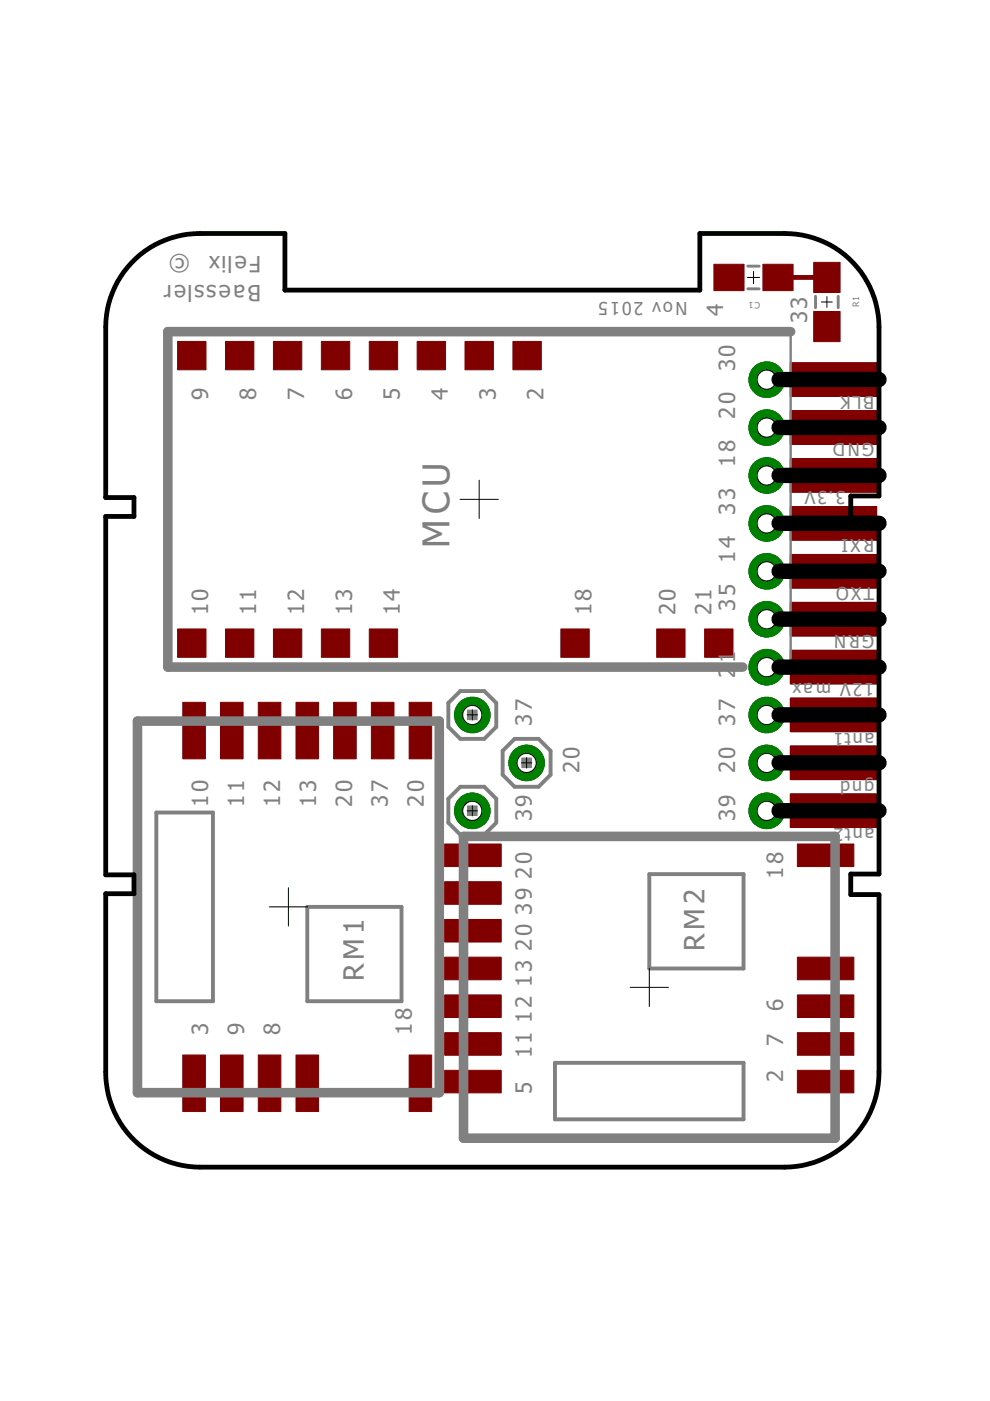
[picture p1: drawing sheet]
<svg xmlns="http://www.w3.org/2000/svg" width="210mm" height="297mm" viewBox="0 0 210 297" stroke-linecap="round" stroke-linejoin="round" font-family="sans-serif">
<g fill="none" stroke="#000" stroke-width=".21">
<path d="M176.7 79.5v2M175.7 90.6h2M175.7 80.5h2M176.7 89.6v2.1M176.7 99.8v2M175.7 111h2M175.7 100.8h2M176.7 109.9v2.1M175.7 131.3h2M175.7 121.1h2M176.7 120.1v2M176.7 130.3v2"/>
<path d="M175.7 151.6h2M175.7 141.4h2M176.7 140.4v2.1M176.7 150.6v2M175.7 171.9h2M175.7 161.7h2M176.7 160.7v2.1M176.7 170.9v2"/>
</g>
<g fill="#000080" stroke="#000080" stroke-width=".21">
<path d="M167.6 168.3h18.3v7.2h-18.3z"/>
<path d="M167.6 158.2h18.3v7.1h-18.3z"/>
<path d="M167.6 148h18.3v7.1h-18.3z"/>
<path d="M167.6 137.9h18.3v7.1h-18.3z"/>
<path d="M167.6 127.7h18.3v7.1h-18.3z"/>
<path d="M167.6 117.6h18.3v7.1h-18.3z"/>
<path d="M167.6 107.4h18.3v7.1h-18.3z"/>
<path d="M167.6 97.2h18.3v7.2h-18.3z"/>
<path d="M167.6 87.1h18.3v7.1h-18.3z"/>
<path d="M167.6 76.9h18.3v7.1h-18.3z"/>
</g>
<circle cx="100.1" cy="171.9" r="3.8" fill="#008000" stroke="#008000" stroke-width=".21"/>
<circle cx="100.1" cy="171.9" r="2.03" fill="#fff" stroke="#000" stroke-width=".21"/>
<circle cx="111.7" cy="161.8" r="3.8" fill="#008000" stroke="#008000" stroke-width=".21"/>
<circle cx="111.7" cy="161.8" r="2.03" fill="#fff" stroke="#000" stroke-width=".21"/>
<circle cx="162.6" cy="80.5" r="3.8" fill="#008000" stroke="#008000" stroke-width=".21"/>
<circle cx="162.6" cy="80.5" r="2.03" fill="#fff" stroke="#000" stroke-width=".21"/>
<circle cx="162.6" cy="90.7" r="3.8" fill="#008000" stroke="#008000" stroke-width=".21"/>
<circle cx="162.6" cy="90.7" r="2.03" fill="#fff" stroke="#000" stroke-width=".21"/>
<circle cx="162.6" cy="100.8" r="3.8" fill="#008000" stroke="#008000" stroke-width=".21"/>
<circle cx="162.6" cy="100.8" r="2.03" fill="#fff" stroke="#000" stroke-width=".21"/>
<circle cx="162.6" cy="111" r="3.8" fill="#008000" stroke="#008000" stroke-width=".21"/>
<circle cx="162.6" cy="111" r="2.03" fill="#fff" stroke="#000" stroke-width=".21"/>
<circle cx="162.6" cy="121.1" r="3.8" fill="#008000" stroke="#008000" stroke-width=".21"/>
<circle cx="162.6" cy="121.1" r="2.03" fill="#fff" stroke="#000" stroke-width=".21"/>
<circle cx="162.6" cy="131.3" r="3.8" fill="#008000" stroke="#008000" stroke-width=".21"/>
<circle cx="162.6" cy="131.3" r="2.03" fill="#fff" stroke="#000" stroke-width=".21"/>
<circle cx="162.6" cy="141.5" r="3.8" fill="#008000" stroke="#008000" stroke-width=".21"/>
<circle cx="162.6" cy="141.5" r="2.03" fill="#fff" stroke="#000" stroke-width=".21"/>
<circle cx="162.6" cy="151.6" r="3.8" fill="#008000" stroke="#008000" stroke-width=".21"/>
<circle cx="162.6" cy="151.6" r="2.03" fill="#fff" stroke="#000" stroke-width=".21"/>
<circle cx="162.6" cy="161.8" r="3.8" fill="#008000" stroke="#008000" stroke-width=".21"/>
<circle cx="162.6" cy="161.8" r="2.03" fill="#fff" stroke="#000" stroke-width=".21"/>
<circle cx="162.6" cy="171.9" r="3.8" fill="#008000" stroke="#008000" stroke-width=".21"/>
<circle cx="162.6" cy="171.9" r="2.03" fill="#fff" stroke="#000" stroke-width=".21"/>
<circle cx="100.1" cy="151.6" r="3.8" fill="#008000" stroke="#008000" stroke-width=".21"/>
<circle cx="100.1" cy="151.6" r="2.03" fill="#fff" stroke="#000" stroke-width=".21"/>
<g fill="#800000" stroke="#800000" stroke-width=".21">
<path d="M151.4 56h6.4v5.6h-6.4z"/>
<path d="M161.8 56h6.3v5.6h-6.3z"/>
<path d="M108.8 72.4h6v6h-6z"/>
<path d="M98.6 72.4h6v6h-6z"/>
<path d="M88.5 72.4h6v6h-6z"/>
<path d="M78.3 72.4h6v6h-6z"/>
<path d="M68.1 72.4h6v6h-6z"/>
<path d="M58 72.4h6v6h-6z"/>
<path d="M47.8 72.4h6v6h-6z"/>
<path d="M37.7 72.4h6v6h-6z"/>
<path d="M37.7 133.3h6v6.1h-6z"/>
<path d="M47.8 133.3h6v6.1h-6z"/>
<path d="M58 133.3h6v6.1h-6z"/>
<path d="M68.1 133.3h6v6.1h-6z"/>
<path d="M78.3 133.3h6v6.1h-6z"/>
<path d="M118.9 133.3h6v6.1h-6z"/>
<path d="M139.2 133.3h6v6.1h-6z"/>
<path d="M149.4 133.3h6v6.1h-6z"/>
<path d="M172.5 55.6h5.6v6.4h-5.6z"/>
<path d="M172.5 66h5.6v6.4h-5.6z"/>
<path d="M54.8 223.7h4.7v12h-4.7z"/>
<path d="M46.8 223.7h4.7v12h-4.7z"/>
<path d="M38.8 223.7h4.7v12h-4.7z"/>
<path d="M62.8 223.7h4.7v12h-4.7z"/>
<path d="M86.7 223.7h4.8v12h-4.8z"/>
<path d="M86.7 148.9h4.8v12h-4.8z"/>
<path d="M78.7 148.9h4.8v12h-4.8z"/>
<path d="M70.7 148.9h4.8v12h-4.8z"/>
<path d="M62.8 148.9h4.7v12h-4.7z"/>
<path d="M54.8 148.9h4.7v12h-4.7z"/>
<path d="M46.8 148.9h4.7v12h-4.7z"/>
<path d="M38.8 148.9h4.7v12h-4.7z"/>
<path d="M169.1 210.9h11.9v4.8h-11.9z"/>
<path d="M169.1 218.9h11.9v4.8h-11.9z"/>
<path d="M169.1 226.9h11.9v4.8h-11.9z"/>
<path d="M169.1 202.9h11.9v4.8h-11.9z"/>
<path d="M169.1 178.9h11.9v4.8h-11.9z"/>
<path d="M94.3 178.9h12v4.8h-12z"/>
<path d="M94.3 186.9h12v4.8h-12z"/>
<path d="M94.3 194.9h12v4.8h-12z"/>
<path d="M94.3 202.9h12v4.8h-12z"/>
<path d="M94.3 210.9h12v4.8h-12z"/>
<path d="M94.3 218.9h12v4.8h-12z"/>
<path d="M94.3 226.9h12v4.8h-12z"/>
<path d="M167.6 168.3h18.3v7.2h-18.3z"/>
<path d="M167.6 158.2h18.3v7.1h-18.3z"/>
<path d="M167.6 148h18.3v7.1h-18.3z"/>
<path d="M167.6 137.9h18.3v7.1h-18.3z"/>
<path d="M167.6 127.7h18.3v7.1h-18.3z"/>
<path d="M167.6 117.6h18.3v7.1h-18.3z"/>
<path d="M167.6 107.4h18.3v7.1h-18.3z"/>
<path d="M167.6 97.2h18.3v7.2h-18.3z"/>
<path d="M167.6 87.1h18.3v7.1h-18.3z"/>
<path d="M167.6 76.9h18.3v7.1h-18.3z"/>
</g>
<path d="M165 58.8h10.3" fill="none" stroke="#800000" stroke-width="1"/>
<circle cx="100.1" cy="171.9" r="3.8" fill="#008000" stroke="#008000" stroke-width=".21"/>
<circle cx="100.1" cy="171.9" r="2.03" fill="#fff" stroke="#000" stroke-width=".21"/>
<circle cx="111.7" cy="161.8" r="3.8" fill="#008000" stroke="#008000" stroke-width=".21"/>
<circle cx="111.7" cy="161.8" r="2.03" fill="#fff" stroke="#000" stroke-width=".21"/>
<circle cx="162.6" cy="80.5" r="3.8" fill="#008000" stroke="#008000" stroke-width=".21"/>
<circle cx="162.6" cy="80.5" r="2.03" fill="#fff" stroke="#000" stroke-width=".21"/>
<circle cx="162.6" cy="90.7" r="3.8" fill="#008000" stroke="#008000" stroke-width=".21"/>
<circle cx="162.6" cy="90.7" r="2.03" fill="#fff" stroke="#000" stroke-width=".21"/>
<circle cx="162.6" cy="100.8" r="3.8" fill="#008000" stroke="#008000" stroke-width=".21"/>
<circle cx="162.6" cy="100.8" r="2.03" fill="#fff" stroke="#000" stroke-width=".21"/>
<circle cx="162.6" cy="111" r="3.8" fill="#008000" stroke="#008000" stroke-width=".21"/>
<circle cx="162.6" cy="111" r="2.03" fill="#fff" stroke="#000" stroke-width=".21"/>
<circle cx="162.6" cy="121.1" r="3.8" fill="#008000" stroke="#008000" stroke-width=".21"/>
<circle cx="162.6" cy="121.1" r="2.03" fill="#fff" stroke="#000" stroke-width=".21"/>
<circle cx="162.6" cy="131.3" r="3.8" fill="#008000" stroke="#008000" stroke-width=".21"/>
<circle cx="162.6" cy="131.3" r="2.03" fill="#fff" stroke="#000" stroke-width=".21"/>
<circle cx="162.6" cy="141.5" r="3.8" fill="#008000" stroke="#008000" stroke-width=".21"/>
<circle cx="162.6" cy="141.5" r="2.03" fill="#fff" stroke="#000" stroke-width=".21"/>
<circle cx="162.6" cy="151.6" r="3.8" fill="#008000" stroke="#008000" stroke-width=".21"/>
<circle cx="162.6" cy="151.6" r="2.03" fill="#fff" stroke="#000" stroke-width=".21"/>
<circle cx="162.6" cy="161.8" r="3.8" fill="#008000" stroke="#008000" stroke-width=".21"/>
<circle cx="162.6" cy="161.8" r="2.03" fill="#fff" stroke="#000" stroke-width=".21"/>
<circle cx="162.6" cy="171.9" r="3.8" fill="#008000" stroke="#008000" stroke-width=".21"/>
<circle cx="162.6" cy="171.9" r="2.03" fill="#fff" stroke="#000" stroke-width=".21"/>
<circle cx="100.1" cy="151.6" r="3.8" fill="#008000" stroke="#008000" stroke-width=".21"/>
<circle cx="100.1" cy="151.6" r="2.03" fill="#fff" stroke="#000" stroke-width=".21"/>
<path d="M158.6 56.4h2.4M158.6 61.2h2.4M172.9 62.8v2.4M177.7 62.8v2.4" fill="none" stroke="#808080" stroke-width=".61"/>
<path d="M95.1 149l2.5-2.5h5.1l2.5 2.5v5.1l-2.5 2.6h-5.1l-2.5-2.6zM106.6 159.2l2.5-2.5h5.1l2.5 2.5v5.1l-2.5 2.5h-5.1l-2.5-2.5zM33.1 172.3h12v40h-12zM95.1 169.4l2.5-2.6h5.1l2.5 2.6v5l-2.5 2.6h-5.1l-2.5-2.6zM65.2 192.3h19.9v20h-19.9zM137.7 185.3h19.9v20h-19.9zM117.7 225.3h39.9v12h-39.9z" fill="none" stroke="#808080" stroke-width=".83"/>
<path d="M167.6 70.3h-132v71.1h121.9M29.1 152.9h64v78.8h-64zM98.3 177.3h78.8v64h-78.8z" fill="none" stroke="#808080" stroke-width="2"/>
<path d="M167.6 70.3v71.1" fill="none" stroke="#808080" stroke-width=".51"/>
<g fill="#808080" stroke="#808080" stroke-width=".21">
<path d="M99.1 170.9h2.1v2h-2.1z"/>
<path d="M110.6 160.7h2.1v2.1h-2.1z"/>
<path d="M99.1 150.6h2.1v2h-2.1z"/>
</g>
<g fill="none" stroke="#000" stroke-width=".21">
<path d="M158.5 58.8h2.6M159.8 57.5v2.6M174.2 64h2.3M175.3 62.9v2.3M176.7 79.5v2M175.7 90.6h2M175.7 80.5h2M176.7 89.6v2.1M176.7 99.8v2M97.5 105.9h8.2M101.6 101.8v8.1M175.7 111h2"/>
<path d="M175.7 100.8h2M176.7 109.9v2.1M175.7 131.3h2M175.7 121.1h2M176.7 120.1v2M176.7 130.3v2M99 151.6h2.2M100.1 150.5v2.2M175.7 151.6h2M175.7 141.4h2M176.7 140.4v2.1M176.7 150.6v2"/>
<path d="M99 171.9h2.2M100.1 170.8v2.2M110.6 161.7h2.2M111.7 160.7v2.1M175.7 171.9h2M175.7 161.7h2M176.7 160.7v2.1M176.7 170.9v2M57.1 192.3h8.1M61.2 188.2v8.1M133.6 209.3h8.1M137.7 205.3v8.1"/>
</g>
<path d="M180.4 111v-5.8h6v-35.9a19.9 19.9 0 0 0-20-19.8h-18v12h-88v-12h-18a19.9 19.9 0 0 0-20 19.8v36.2h6v4h-6v76h6v4h-6v37.8a20.1 20.1 0 0 0 20 20.2h124a20.1 20.1 0 0 0 20-20.2v-37.6h-6v-4.4h6v-74.3" fill="none" stroke="#000" stroke-width="1"/>
<path d="M165.2 80.5h21.2M165.2 90.6h21.2M165.2 100.8h21.2M165.2 111h21.2M165.2 121.1h21.2M165.2 131.3h21.2M165.2 141.4h21.2M165.2 151.6h21.2M165.2 161.7h21.2M165.2 171.9h21.2" fill="none" stroke="#000" stroke-width="3.3"/>
<text font-size="9.5" fill="#808080" x="95.3" y="116.2" transform="rotate(-90 95.3 116.2)">MCU</text>
<g font-size="7.2" fill="#808080">
<text x="149.4" y="201.6" transform="rotate(-90 149.4 201.6)">RM2</text>
<text x="77.1" y="208.1" transform="rotate(-90 77.1 208.1)">RM1</text>
</g>
<g font-size="5.7" fill="#808080">
<text x="40.3" y="54.2" transform="rotate(-180 40.3 54.2)">©</text>
<text x="55.3" y="54.2" transform="rotate(-180 55.3 54.2)">Felix</text>
<text x="55.3" y="60.5" transform="rotate(-180 55.3 60.5)">Baessler</text>
<text x="153.4" y="67" transform="rotate(-90 153.4 67)">4</text>
<text x="171.1" y="68.6" transform="rotate(-90 171.1 68.6)">33</text>
<text x="155.9" y="78.7" transform="rotate(-90 155.9 78.7)">30</text>
<text x="44.2" y="84.7" transform="rotate(-90 44.2 84.7)">9</text>
<text x="54.3" y="84.7" transform="rotate(-90 54.3 84.7)">8</text>
<text x="64.5" y="84.7" transform="rotate(-90 64.5 84.7)">7</text>
<text x="74.6" y="84.7" transform="rotate(-90 74.6 84.7)">6</text>
<text x="84.8" y="84.7" transform="rotate(-90 84.8 84.7)">5</text>
<text x="95" y="84.7" transform="rotate(-90 95 84.7)">4</text>
<text x="105.1" y="84.7" transform="rotate(-90 105.1 84.7)">3</text>
<text x="115.3" y="84.7" transform="rotate(-90 115.3 84.7)">2</text>
<text x="155.9" y="88.9" transform="rotate(-90 155.9 88.9)">20</text>
<text x="155.9" y="99" transform="rotate(-90 155.9 99)">18</text>
<text x="155.9" y="109.2" transform="rotate(-90 155.9 109.2)">33</text>
<text x="155.9" y="119.3" transform="rotate(-90 155.9 119.3)">14</text>
<text x="44.2" y="130.5" transform="rotate(-90 44.2 130.5)">10</text>
<text x="54.3" y="130.5" transform="rotate(-90 54.3 130.5)">11</text>
<text x="64.5" y="130.5" transform="rotate(-90 64.5 130.5)">12</text>
<text x="74.6" y="130.5" transform="rotate(-90 74.6 130.5)">13</text>
<text x="84.8" y="130.5" transform="rotate(-90 84.8 130.5)">14</text>
<text x="125.4" y="130.5" transform="rotate(-90 125.4 130.5)">18</text>
<text x="143.2" y="130.5" transform="rotate(-90 143.2 130.5)">20</text>
<text x="150.8" y="130.5" transform="rotate(-90 150.8 130.5)">21</text>
<text x="155.9" y="129.5" transform="rotate(-90 155.9 129.5)">35</text>
<text x="155.9" y="143.7" transform="rotate(-90 155.9 143.7)">2</text>
<text x="155.9" y="140.5" transform="rotate(-90 155.9 140.5)">1</text>
<text x="112.7" y="153.8" transform="rotate(-90 112.7 153.8)">37</text>
<text x="155.9" y="153.8" transform="rotate(-90 155.9 153.8)">37</text>
<text x="122.9" y="164" transform="rotate(-90 122.9 164)">20</text>
<text x="155.9" y="164" transform="rotate(-90 155.9 164)">20</text>
<text x="44.2" y="171.1" transform="rotate(-90 44.2 171.1)">10</text>
<text x="51.8" y="171.1" transform="rotate(-90 51.8 171.1)">11</text>
<text x="59.4" y="171.1" transform="rotate(-90 59.4 171.1)">12</text>
<text x="67" y="171.1" transform="rotate(-90 67 171.1)">13</text>
<text x="74.6" y="171.1" transform="rotate(-90 74.6 171.1)">20</text>
<text x="82.3" y="171.1" transform="rotate(-90 82.3 171.1)">37</text>
<text x="89.9" y="171.1" transform="rotate(-90 89.9 171.1)">20</text>
<text x="112.7" y="174.1" transform="rotate(-90 112.7 174.1)">39</text>
<text x="155.9" y="174.1" transform="rotate(-90 155.9 174.1)">39</text>
<text x="112.7" y="186.3" transform="rotate(-90 112.7 186.3)">20</text>
<text x="166.1" y="186.3" transform="rotate(-90 166.1 186.3)">18</text>
<text x="112.7" y="193.9" transform="rotate(-90 112.7 193.9)">39</text>
<text x="112.7" y="201.6" transform="rotate(-90 112.7 201.6)">20</text>
<text x="112.7" y="209.2" transform="rotate(-90 112.7 209.2)">13</text>
<text x="166.1" y="214.3" transform="rotate(-90 166.1 214.3)">6</text>
<text x="44.2" y="219.3" transform="rotate(-90 44.2 219.3)">3</text>
<text x="51.8" y="219.3" transform="rotate(-90 51.8 219.3)">9</text>
<text x="59.4" y="219.3" transform="rotate(-90 59.4 219.3)">8</text>
<text x="87.3" y="219.3" transform="rotate(-90 87.3 219.3)">18</text>
<text x="112.7" y="216.8" transform="rotate(-90 112.7 216.8)">12</text>
<text x="166.1" y="221.9" transform="rotate(-90 166.1 221.9)">7</text>
<text x="112.7" y="224.4" transform="rotate(-90 112.7 224.4)">11</text>
<text x="112.7" y="232" transform="rotate(-90 112.7 232)">5</text>
<text x="166.1" y="229.5" transform="rotate(-90 166.1 229.5)">2</text>
</g>
<g font-size="4.6" fill="#808080">
<text x="145.7" y="64.1" transform="rotate(-180 145.7 64.1)">Nov 2015</text>
<text x="185.4" y="83.9" transform="rotate(-180 185.4 83.9)">BLK</text>
<text x="185.4" y="94" transform="rotate(-180 185.4 94)">GND</text>
<text x="179.3" y="104.2" transform="rotate(-180 179.3 104.2)">3.3V</text>
<text x="185.4" y="114.3" transform="rotate(-180 185.4 114.3)">RXI</text>
<text x="185.4" y="124.4" transform="rotate(-180 185.4 124.4)">TXO</text>
<text x="185.4" y="134.6" transform="rotate(-180 185.4 134.6)">GRN</text>
<text x="185.4" y="144.8" transform="rotate(-180 185.4 144.8)">12V max</text>
<text x="185.4" y="155.3" transform="rotate(-180 185.4 155.3)">ant1</text>
<text x="185.4" y="165.6" transform="rotate(-180 185.4 165.6)">gnd</text>
<text x="185.4" y="175.6" transform="rotate(-180 185.4 175.6)">ant2</text>
</g>
<g font-size="2.3" fill="#808080">
<text x="161.2" y="64.1" transform="rotate(-180 161.2 64.1)">C1</text>
<text x="182.2" y="65.2" transform="rotate(-90 182.2 65.2)">R1</text>
</g>
</svg>
